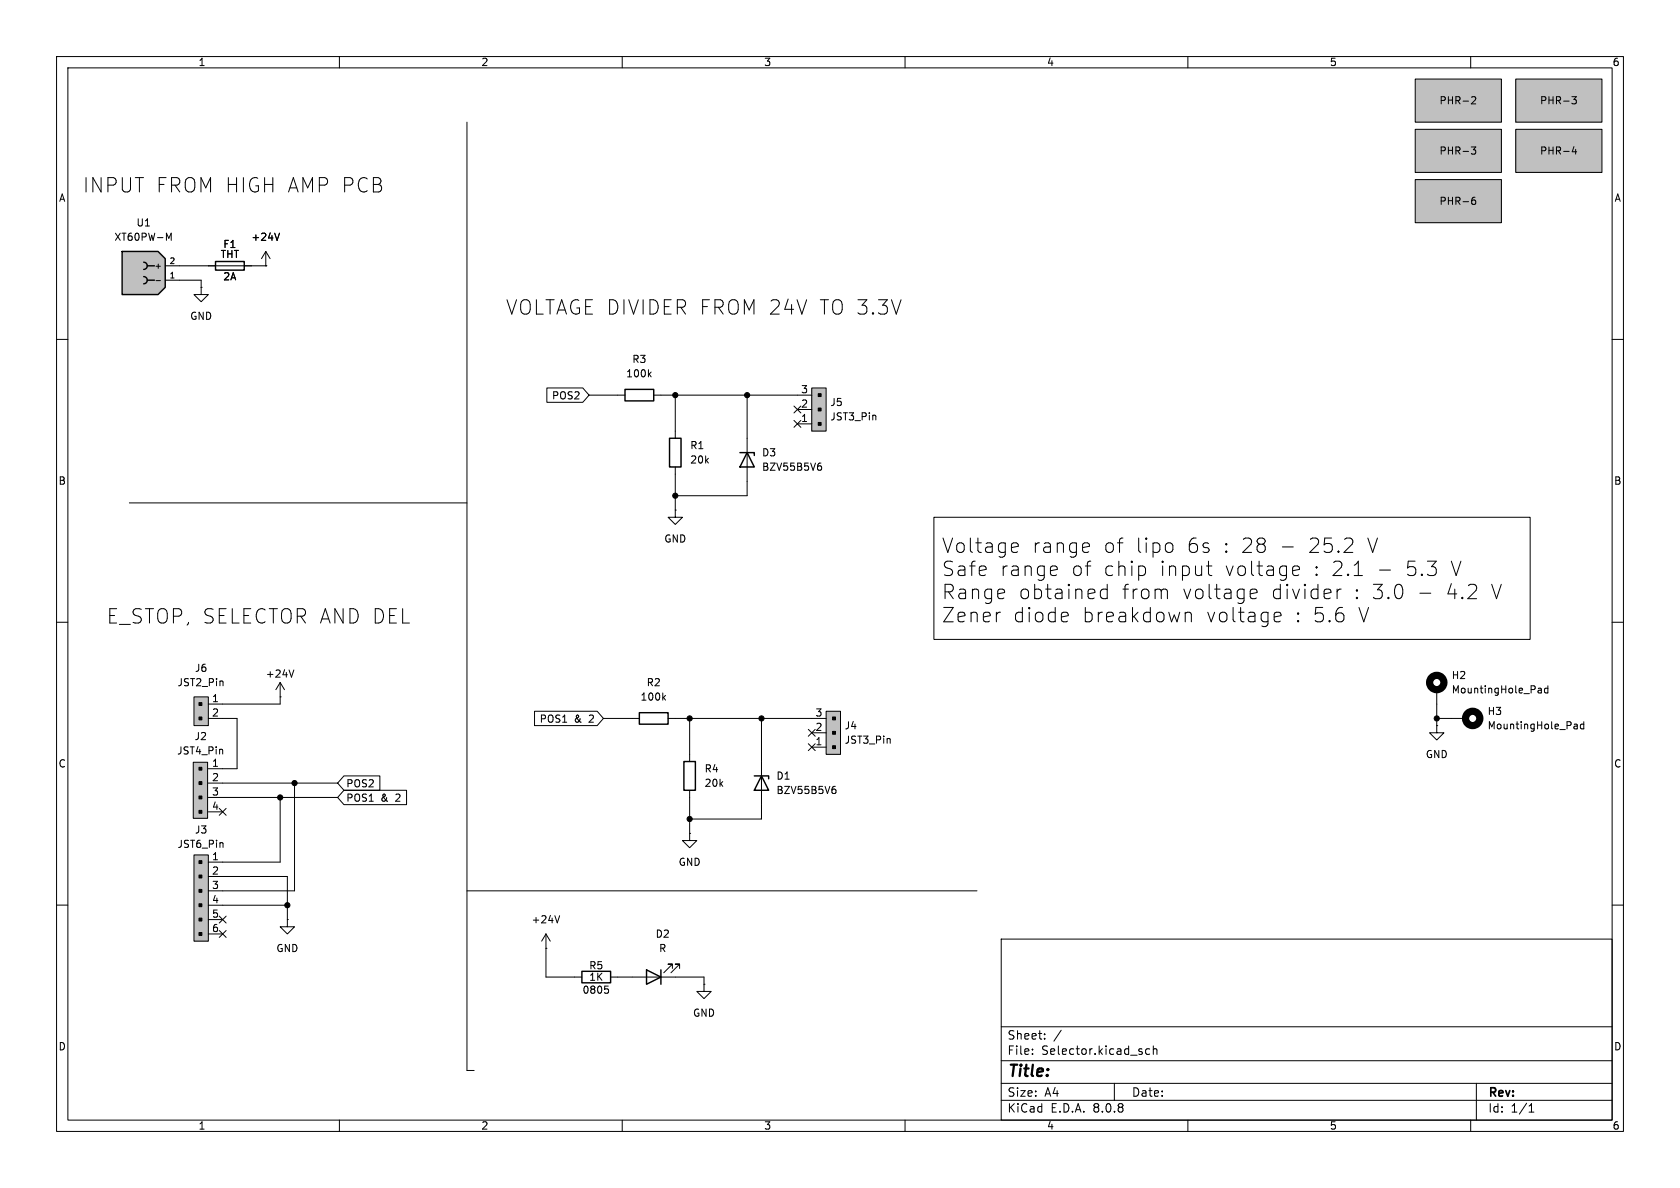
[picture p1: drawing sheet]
<svg xmlns="http://www.w3.org/2000/svg" width="297mm" height="210mm" viewBox="0 0 297 210" stroke-linecap="round" stroke-linejoin="round" font-family="sans-serif">
<g fill="none" stroke="#000" stroke-width=".18">
<path d="M10 10h277v190h-277zM12 12h273v186h-273zM60 10v2M110 10v2M160 10v2M210 10v2M260 10v2M10 60h2M285 60h2M10 110h2M285 110h2M10 160h2"/>
<path d="M177 166h108v32h-108zM285 160h2M60 198v2M110 198v2M160 198v2M177 194.5h108M177 191.5h108M177 187.5h108M177 181.5h108M182.5 186.3v.1M182.5 185.5v.1M184.7 183.6v.1"/>
<path d="M184.7 182.8v.1M187.6 182.1l-1.3 2M197 191.5v3M203.2 185.5l-.4-.1-.3 .3v.4l.2 .2h.5M203.9 185.5l.2-.1 .4 .1v.9M203.9 184.9v1.5M210 198v2M260 198v2M261 191.5v6.5M270.3 196.6h.9M270.3 195.5l.4-.4v1.5"/>
</g>
<path d="M268 14h15.2v7.6h-15.2z" fill="#c0c0c0"/>
<path d="M268 14h15.2v7.6h-15.2zM277.9 17.1h.8l-.4 .5 .3 .1v.5l-.2 .2-.5-.1M50.8 162.6v1.2h1.3l-1.3 1.3-1.3-1.3h1.3M50.8 162.6h.1" fill="none" stroke="#000" stroke-width=".18"/>
<path d="M34.2 134.7h2.5v10h-2.5z" fill="#c0c0c0"/>
<path d="M34.2 134.7h2.5v10h-2.5zM36.8 135.9h2.6M36.8 138.4h2.6M36.8 141h2.6M36.8 143.5h2.6" fill="none" stroke="#000" stroke-width=".18"/>
<path d="M35.2 138.2h.5v.5h-.5zM35.2 135.6h.5v.5h-.5zM35.2 143.3h.5v.5h-.5zM35.2 140.7h.5v.5h-.5z" fill="#000" stroke="#000" stroke-width=".18"/>
<path d="M34.3 123.2h2.5v5.1h-2.5z" fill="#c0c0c0"/>
<g fill="none" stroke="#000" stroke-width=".18">
<path d="M36.8 47h7.6M47 47h.1M47 44.5l-.8 1.2M47 44.5v2.5M47 44.5l.8 1.2M49.4 41.2l-.4 1.3M119.4 90.2v1.2h1.2l-1.2 1.3-1.3-1.3h1.3M119.4 90.2h.1M51.9 118.4l-.4 1.3M34.3 123.2h2.5v5.1h-2.5zM36.8 124.5h2.6M36.8 127h2.6"/>
<path d="M49.5 123.2h.1M49.5 120.7l-.7 1.2M49.5 120.7v2.5M49.5 120.7l.8 1.2"/>
</g>
<path d="M35.2 126.7h.5v.6h-.5zM35.2 124.2h.5v.5h-.5z" fill="#000" stroke="#000" stroke-width=".18"/>
<path d="M38.1 46.2h5.1v1.6h-5.1z" fill="none" stroke="#000" stroke-width=".25"/>
<path d="M250.2 31.8h15.2v7.6h-15.2z" fill="#c0c0c0"/>
<path d="M250.2 31.8h15.2v7.6h-15.2zM260.2 35.5l.5-.1 .2 .2-.1 .5h-.4l-.2-.1M260.8 34.9h-.4l-.2 .3M254 121.9v2.6M272.1 121.7h.2l.2 .1v.7M272.5 122.4l-.4 .1M272.5 122h-.4M273.6 121.7h-.3l-.3 .2 .2 .5h.4M273.6 121.2v1.3" fill="none" stroke="#000" stroke-width=".18"/>
<circle cx="254" cy="120.6" r="1.27" fill="none" stroke="#000" stroke-width="1.3"/>
<path d="M250.2 14h15.2v7.6h-15.2z" fill="#c0c0c0"/>
<path d="M250.2 14h15.2v7.6h-15.2zM260.2 17.2l.5-.1 .2 .4-.8 .9h.8" fill="none" stroke="#000" stroke-width=".18"/>
<path d="M250.2 22.9h15.2v7.6h-15.2z" fill="#c0c0c0"/>
<path d="M250.2 22.9h15.2v7.6h-15.2zM260.1 26h.8l-.4 .5 .3 .1v.5l-.1 .1h-.5M256.5 127h2.6M278.4 128h.3l.1 .2v.6M278.8 128.8h-.4M278.8 128.3l-.4 .1M280 128.1l-.4-.1-.2 .2 .1 .6h.5M280 127.6v1.2" fill="none" stroke="#000" stroke-width=".18"/>
<circle cx="260.4" cy="127" r="1.27" fill="none" stroke="#000" stroke-width="1.3"/>
<path d="M21.6 44.5h6.3l1.3 1.2v5.1l-1.3 1.3h-6.3z" fill="#c0c0c0"/>
<path d="M21.6 44.5h6.3l1.3 1.2v5.1l-1.3 1.3h-6.3zM25.4 48.9a.64 .64 0 0 1 .6 .6 .64 .64 0 0 1-.6 .7M25.4 46.4a.64 .64 0 0 1 .6 .6 .64 .64 0 0 1-.6 .6M26 49.5h1.3M26 47h1.3" fill="none" stroke="#000" stroke-width=".25"/>
<path d="M27.6 49.6h.8M29.2 49.5h2.5M29.2 47h2.5M29.4 41.2l.4 .9 .5-.9v1.3" fill="none" stroke="#000" stroke-width=".18"/>
<path d="M268 22.9h15.2v7.6h-15.2z" fill="#c0c0c0"/>
<g fill="none" stroke="#000" stroke-width=".18">
<path d="M268 22.9h15.2v7.6h-15.2zM278.3 25.9l-.4 .9h.8M278.6 26.4v.8M134.6 134.6v7.6M147.3 139.5h.3l.2 .2-.1 .5-.4 .1M147.4 139h.3M96.5 167.6h.1M96.5 165.1l-.7 1.3M96.5 165.1v2.5M96.5 165.1l.8 1.3M98.9 161.9l-.4 1.2M111.8 172.7h7.6"/>
<path d="M118.9 171.2v-.8h-.8h.8l-1.6 1.6M120.1 171.2v-.8h-.7h.7l-1.5 1.6"/>
</g>
<path d="M133.3 137.2h2.6v.5M134.6 137.2l1.3 2.5h-2.6zM114.3 171.5l2.5 1.2-2.5 1.3zM116.8 171.5v2.5" fill="none" stroke="#000" stroke-width=".25"/>
<path d="M146 125.7h2.6v7.7h-2.6z" fill="#c0c0c0"/>
<g fill="none" stroke="#000" stroke-width=".18">
<path d="M35.6 50.8v1.3h1.2l-1.2 1.2-1.3-1.2h1.3M35.6 50.8h.1M111.8 127h1.2M117.3 123.3l.4 .5M117.7 122.9l-.5 .5M118.1 127h1.3M121.9 133.4v1.2M121.9 139.7v1.3M143.5 132.1h2.5M143.5 129.5h2.5M143.5 127h2.5M146 125.7h2.6v7.7h-2.6z"/>
<path d="M254 128.3v1.2h1.3l-1.3 1.3-1.3-1.3h1.3M254 128.3h.1M121.9 147.3v1.3h1.3l-1.3 1.3-1.3-1.3h1.3M121.9 147.3h.1M101.6 172.7h1.3M106.9 174.3h.6M107.3 174.8l.3 .2v.3l-.3 .3M107.9 172.7h1.3M124.5 174v1.3h1.2l-1.2 1.2-1.3-1.2h1.3M124.5 174h.1"/>
</g>
<path d="M147.2 126.7h.5v.6h-.5zM147.2 129.3h.5v.5h-.5zM147.2 131.8h.5v.5h-.5z" fill="#000" stroke="#000" stroke-width=".18"/>
<path d="M113 126h5.1v2h-5.1zM120.9 134.6h2v5.1h-2zM102.9 171.7h5v2h-5z" fill="none" stroke="#000" stroke-width=".25"/>
<path d="M143.5 68.6h2.5v7.6h-2.5z" fill="#c0c0c0"/>
<path d="M132.1 77.5v7.6M141 74.9h2.5M141 72.4h2.5M141 69.9h2.5M143.5 68.6h2.5v7.6h-2.5zM144.8 82.3h.2l.3 .3-.1 .4-.4 .1M144.9 81.9h.2" fill="none" stroke="#000" stroke-width=".18"/>
<path d="M144.7 69.6h.5v.5h-.5zM144.7 72.1h.5v.5h-.5zM144.7 74.7h.5v.5h-.5z" fill="#000" stroke="#000" stroke-width=".18"/>
<path d="M130.8 80h2.5v.5M132.1 80l1.2 2.6h-2.5z" fill="none" stroke="#000" stroke-width=".25"/>
<path d="M34.3 151.1h2.5v15.3h-2.5z" fill="#c0c0c0"/>
<g fill="#000" stroke="#000" stroke-width=".18">
<path d="M35.2 159.8h.5v.5h-.5zM35.2 157.2h.5v.5h-.5zM35.2 154.7h.5v.5h-.5zM35.2 152.1h.5v.6h-.5zM35.2 164.8h.5v.6h-.5zM35.2 162.3h.5v.5h-.5z"/>
<circle cx="119.4" cy="69.9" r=".46"/>
<circle cx="132.1" cy="69.9" r=".46"/>
<circle cx="119.4" cy="87.6" r=".46"/>
<circle cx="52.1" cy="138.4" r=".46"/>
<circle cx="121.9" cy="127" r=".46"/>
<circle cx="134.6" cy="127" r=".46"/>
<circle cx="254" cy="127" r=".46"/>
<circle cx="49.5" cy="141" r=".46"/>
<circle cx="121.9" cy="144.8" r=".46"/>
<circle cx="50.8" cy="160" r=".46"/>
</g>
<g fill="none" stroke="#000" stroke-width=".18">
<path d="M82.5 21.6v167.6h1.3M31.7 49.5h3.9v1.3M31.7 47h6.4M43.2 47h3.8M47 47h.1M49.4 41.2l-.4 1.3M96.7 68.6h6.3l1.1 1.3-1.1 1.2h-6.3zM104.1 69.9h6.4M114.8 66.1l.3 .5M115.1 65.8l-.5 .5M115.6 69.9h25.4M119.4 69.9v7.6"/>
<path d="M132.1 69.9v7.6M140.4 71.8l1.2 1.2M140.4 74.3l1.2 1.2M141.6 71.8l-1.2 1.2M141.6 74.3l-1.2 1.2M22.9 88.9h59.6M119.4 82.6v7.6M132.1 85.1v2.5h-12.7M165.1 91.4h105.4v21.6h-105.4zM179.2 96l.7 .1 .1 .5-1.2 .2M179.9 97.5l-.7 .2M192.2 96l.3 .1 .1 .5-1.2 .2"/>
<path d="M192.5 97.5l-.3 .2M206.9 96l.5 .4v.8l-.5 .5M213.6 99.2v2.2l.2 .2 .4 .1M226.7 96.7h1.9M238.1 95.1h.6a.69 .69 0 0 1 .3 1.1l-1.4 1.5h1.6M252.3 99.2h1.6l-.8 1M176.6 108.2h.3M186.5 100l.3 .2 .1 .5-1.2 .2M186.8 101.6l-.3 .1M188.5 108.2l.2 .1 .1 .5-1.2 .3M188.7 109.8l-.2 .1M195.7 103.3v2.5"/>
<path d="M195.7 104.3l-.7-.2-.5 .5v.7l.3 .4 .2 .1 .7-.1M202.3 100.2l.2 .3v.8l-.2 .3M206 104.1l.4 .4v1.3M209.5 108.5a.63 .63 0 0 1 1.1 .1v1.3M209.5 108.2v1.7M213.3 100h.9M221.1 105.7l.3 .1 .7-.1M221.1 104.3l.8-.2 .2 .2 .1 .4-1.2 .3M225.4 108.3l.7-.1 .2 .1 .2 .5-1.2 .3M225.4 109.8l.2 .1 .7-.1M228.5 100.4l.4-.4h.5l.3 .4v.3l-1.2 .2M228.5 101.4l.4 .3 .7-.1"/>
<path d="M236.4 104.1v1.7M237.1 104.1a.65 .65 0 0 0-.7 .5M239.4 101.7h1.5M243.9 100.8h1.9M251 104.9h2M253.8 100.4l.1 .3-.1 .8M259.5 105.8h1.6M260.9 103.5l.2 .3-.2 .6M39.4 127h2.5v8.9h-2.5M39.4 138.4h20.3M49.5 123.2v1.3h-10.1M52.1 138.4v19.1h-15.3"/>
<path d="M60.8 137.2h6.4v2.5h-6.4l-1.1-1.3zM60.8 139.7h11.1v2.5h-11.1l-1.1-1.2zM94.5 125.7h11.1l1.1 1.3-1.1 1.3h-11.1zM106.7 127h5.1M119.4 127h24.1M121.9 127v6.4M134.6 127v7.6M142.9 128.9l1.2 1.2M142.9 131.5l1.2 1.2M144.1 128.9l-1.2 1.2M144.1 131.5l-1.2 1.2M254 127h2.5"/>
<path d="M254 124.5v3.8M34.3 151.1h2.5v15.3h-2.5zM36.8 154.9h14v7.7M38.8 142.9l1.2 1.2M39.4 141h20.3M40 142.9l-1.2 1.2M49.5 141v11.4h-12.7M82.5 157.5h90.2M121.9 141v6.3M134.6 142.2v2.6h-12.7M36.8 160h14M36.8 162.6h2.6"/>
<path d="M36.8 165.1h2.6M38.8 164.5l1.2 1.2M38.8 162l1.2 1.2M40 164.5l-1.2 1.2M40 162l-1.2 1.2M96.5 167.6v5.1h5.1M109.2 172.7h2.6M119.4 172.7h5.1v1.3"/>
</g>
<path d="M110.5 68.8h5.1v2.1h-5.1zM118.4 77.5h2v5.1h-2z" fill="none" stroke="#000" stroke-width=".25"/>
<g font-size="3.5">
<text x="14.6" y="34.3">INPUT FROM HIGH AMP PCB</text>
<text x="89.4" y="55.9">VOLTAGE DIVIDER FROM 24V</text>
<text x="144.6" y="55.9">TO 3.3V</text>
<text x="166.4" y="98">Voltage</text>
<text x="182.3" y="98">range</text>
<text x="194.8" y="98">of</text>
<text x="200.4" y="98">lipo</text>
<text x="209.5" y="98">6s</text>
<text x="215.8" y="98">: 28</text>
<text x="230.7" y="98">25.2</text>
<text x="241" y="98">V</text>
<text x="166.4" y="102.1">Safe</text>
<text x="166.4" y="106.2">Range</text>
<text x="176.6" y="102.1">range</text>
<text x="179.9" y="106.2">obtained</text>
<text x="189.1" y="102.1">of</text>
<text x="194.8" y="102.1">chip</text>
<text x="198.1" y="106.2">from</text>
<text x="204.6" y="102.1">input</text>
<text x="208.7" y="106.2">voltage</text>
<text x="216.1" y="102.1">voltage</text>
<text x="224.3" y="106.2">divider</text>
<text x="231.7" y="102.1">: 2.1</text>
<text x="238.9" y="106.2">: 3.0</text>
<text x="247.8" y="102.1">5.3</text>
<text x="255" y="106.2">4.2</text>
<text x="255.7" y="102.1">V</text>
<text x="262.9" y="106.2">V</text>
<text x="18.8" y="110.5">E_STOP, SELECTOR AND DEL</text>
<text x="166.4" y="110.3">Zener</text>
<text x="178.9" y="110.3">diode</text>
<text x="191.1" y="110.3">breakdown</text>
<text x="212.9" y="110.3">voltage</text>
<text x="228.6" y="110.3">: 5.6</text>
<text x="239.6" y="110.3">V</text>
</g>
<text font-size="2.8" x="178" y="190.9">Title:</text>
<g font-size="2.1">
<text x="178" y="184">Sheet:</text>
<text x="178" y="186.7">File:</text>
<text x="184.1" y="186.7">Selector.kicad_sch</text>
<text x="178" y="196.9">KiCad</text>
<text x="178" y="194.1">Size:</text>
<text x="184.7" y="194.1">A4</text>
<text x="185.7" y="196.9">E.D.A.</text>
<text x="193.3" y="196.9">8.0.8</text>
<text x="200" y="194.1">Date:</text>
<text x="263" y="194.3">Rev:</text>
<text x="263" y="196.9">Id:</text>
<text x="267.1" y="196.9">1/1</text>
</g>
<g font-size="1.8">
<text x="35" y="11.9">1</text>
<text x="85" y="11.9">2</text>
<text x="135" y="11.9">3</text>
<text x="185" y="11.9">4</text>
<text x="235" y="11.9">5</text>
<text x="285" y="11.9">6</text>
<text x="254.4" y="18.6">PHR-2</text>
<text x="272.2" y="18.6">PHR-3</text>
<text x="254.4" y="27.5">PHR-3</text>
<text x="272.2" y="27.5">PHR-4</text>
<text x="10.3" y="35.9">A</text>
<text x="285.3" y="35.9">A</text>
<text x="24" y="40.2">U1</text>
<text x="254.4" y="36.4">PHR-6</text>
<text x="20.1" y="42.8">XT60PW-M</text>
<text x="38.9" y="45.8">THT</text>
<text x="39.4" y="44">F1</text>
<text x="44.3" y="42.8">+24V</text>
<text x="39.4" y="49.8">2A</text>
<text x="33.5" y="56.7">GND</text>
<text x="111.7" y="64.4">R3</text>
<text x="97.5" y="70.8">POS2</text>
<text x="110.6" y="66.9">100k</text>
<text x="141.5" y="69.6">3</text>
<text x="146.7" y="72">J5</text>
<text x="141.5" y="74.7">1</text>
<text x="141.5" y="72.1">2</text>
<text x="146.7" y="74.5">JST3_Pin</text>
<text x="121.9" y="79.6">R1</text>
<text x="121.9" y="82.1">20k</text>
<text x="134.6" y="80.9">D3</text>
<text x="134.6" y="83.4">BZV55B5V6</text>
<text x="10.3" y="85.9">B</text>
<text x="285.3" y="85.9">B</text>
<text x="117.3" y="96.1">GND</text>
<text x="34.4" y="119">J6</text>
<text x="46.9" y="120">+24V</text>
<text x="31.3" y="121.5">JST2_Pin</text>
<text x="37.4" y="124.2">1</text>
<text x="113.1" y="124.1">100k</text>
<text x="114.2" y="121.5">R2</text>
<text x="256.5" y="120.2">H2</text>
<text x="256.5" y="122.8">MountingHole_Pad</text>
<text x="34.3" y="131">J2</text>
<text x="37.4" y="126.7">2</text>
<text x="95.3" y="128">POS1</text>
<text x="101.5" y="128">&amp;</text>
<text x="104.2" y="128">2</text>
<text x="144.1" y="131.8">1</text>
<text x="144.1" y="129.3">2</text>
<text x="144.1" y="126.7">3</text>
<text x="149.2" y="129.1">J4</text>
<text x="149.2" y="131.7">JST3_Pin</text>
<text x="262.9" y="126.6">H3</text>
<text x="262.9" y="129.1">MountingHole_Pad</text>
<text x="10.3" y="135.9">C</text>
<text x="31.2" y="133.6">JST4_Pin</text>
<text x="37.4" y="135.6">1</text>
<text x="124.5" y="136.8">R4</text>
<text x="252" y="134.2">GND</text>
<text x="285.3" y="135.9">C</text>
<text x="37.4" y="138.2">2</text>
<text x="37.4" y="140.7">3</text>
<text x="37.4" y="143.3">4</text>
<text x="61.1" y="139.4">POS2</text>
<text x="61.1" y="141.9">POS1</text>
<text x="67.3" y="141.9">&amp;</text>
<text x="70.1" y="141.9">2</text>
<text x="124.5" y="139.3">20k</text>
<text x="137.2" y="138">D1</text>
<text x="137.2" y="140.6">BZV55B5V6</text>
<text x="34.4" y="147.5">J3</text>
<text x="31.3" y="150.1">JST6_Pin</text>
<text x="37.4" y="152.1">1</text>
<text x="37.4" y="154.7">2</text>
<text x="119.9" y="153.3">GND</text>
<text x="37.4" y="157.2">3</text>
<text x="37.4" y="159.8">4</text>
<text x="37.4" y="162.3">5</text>
<text x="37.4" y="164.8">6</text>
<text x="93.9" y="163.4">+24V</text>
<text x="115.8" y="166">D2</text>
<text x="48.8" y="168.5">GND</text>
<text x="104.1" y="171.6">R5</text>
<text x="104.1" y="173.6">1K</text>
<text x="116.4" y="168.5">R</text>
<text x="102.9" y="175.9">0805</text>
<text x="122.4" y="179.9">GND</text>
<text x="10.3" y="185.9">D</text>
<text x="285.3" y="185.9">D</text>
<text x="35" y="199.9">1</text>
<text x="85" y="199.9">2</text>
<text x="135" y="199.9">3</text>
<text x="185" y="199.9">4</text>
<text x="235" y="199.9">5</text>
<text x="285" y="199.9">6</text>
</g>
<g font-size="1.4">
<text x="27.2" y="47.7">+</text>
<text x="29.9" y="46.7">2</text>
<text x="29.9" y="49.3">1</text>
</g>
</svg>
